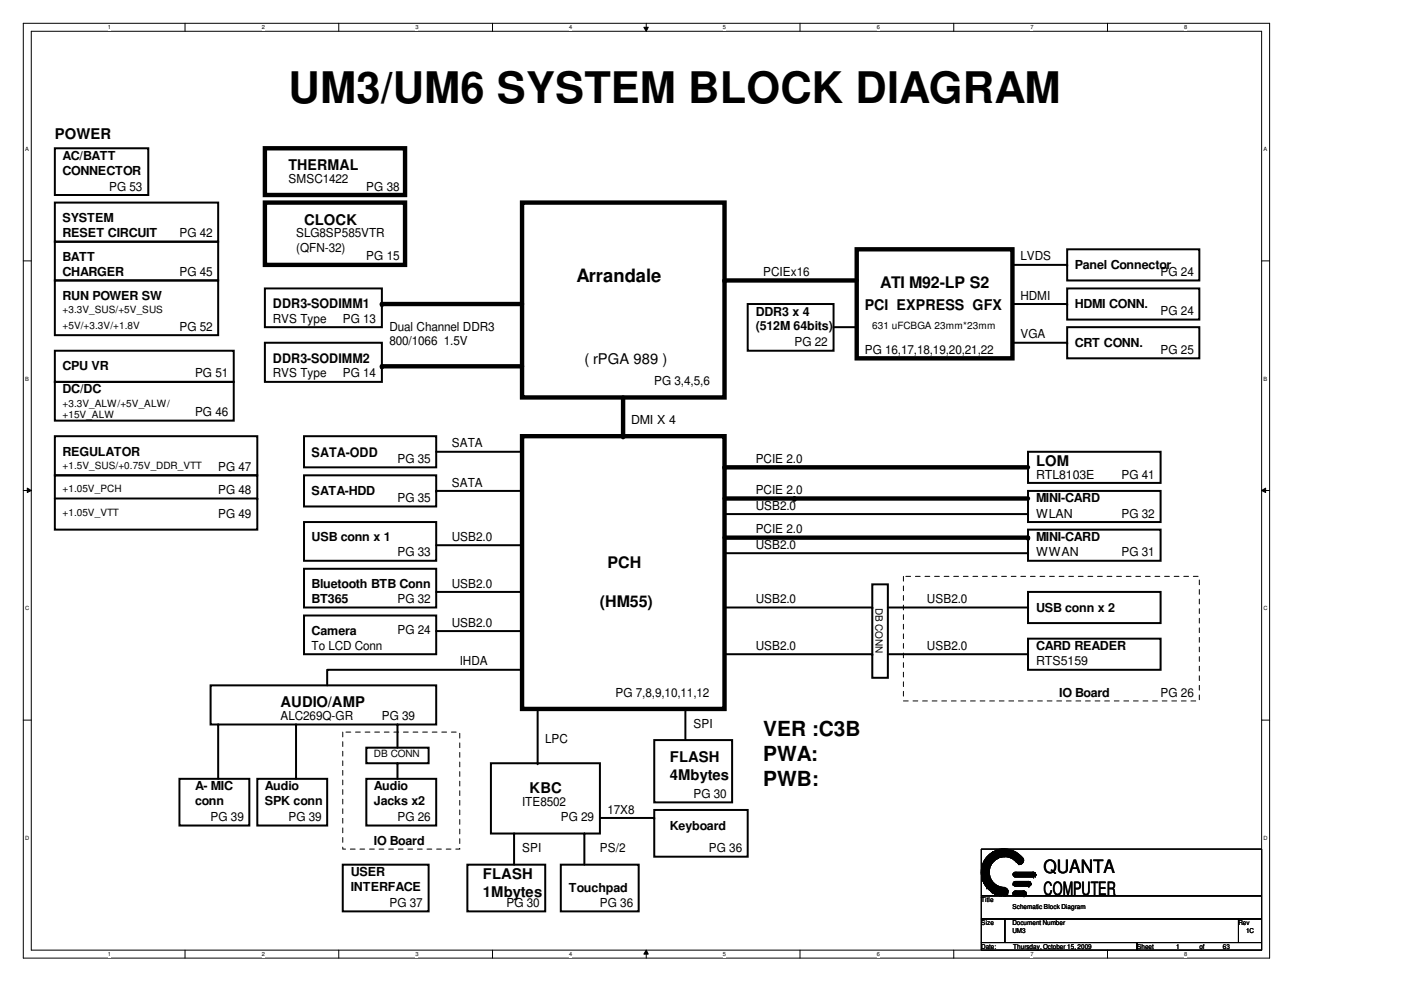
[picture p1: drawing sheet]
<svg xmlns="http://www.w3.org/2000/svg" width="297mm" height="210mm" viewBox="0 0 297 210" stroke-linecap="round" stroke-linejoin="round" font-family="sans-serif">
<path d="M4.9 4.9h264.3v198.2h-264.3zM6.6 6.6h260.9v194.9h-260.9z" fill="none" stroke="#000" stroke-width=".21"/>
<g fill="#fff">
<path d="M22.9 5.1h.6v1.4h-.6z"/>
<path d="M22.9 201.6h.6v1.4h-.6z"/>
</g>
<path d="M39.2 4.9v1.7M39.2 201.5v1.6" fill="none" stroke="#000" stroke-width=".21"/>
<g fill="#fff">
<path d="M55.5 5.1h.6v1.4h-.6z"/>
<path d="M55.5 201.6h.6v1.4h-.6z"/>
</g>
<path d="M71.8 4.9v1.7M71.8 201.5v1.6" fill="none" stroke="#000" stroke-width=".21"/>
<g fill="#fff">
<path d="M88.1 5.1h.6v1.4h-.6z"/>
<path d="M88.1 201.6h.6v1.4h-.6z"/>
</g>
<path d="M104.4 4.9v1.7M104.4 201.5v1.6" fill="none" stroke="#000" stroke-width=".21"/>
<g fill="#fff">
<path d="M120.7 5.1h.6v1.4h-.6z"/>
<path d="M120.7 201.6h.6v1.4h-.6z"/>
</g>
<path d="M136.5 5.8h.9l-.4 .8zM137 4.9v1.7M137 201.5l.4 .8h-.9zM137 201.5v1.6" fill="none" stroke="#000" stroke-width=".21"/>
<path d="M136.5 5.8h.9l-.4 .8zM137 201.5l.4 .8h-.9z" fill="#000"/>
<g fill="#fff">
<path d="M153.3 5.1h.6v1.4h-.6z"/>
<path d="M153.3 201.6h.6v1.4h-.6z"/>
</g>
<path d="M169.6 4.9v1.7M169.6 201.5v1.6" fill="none" stroke="#000" stroke-width=".21"/>
<g fill="#fff">
<path d="M185.9 5.1h.6v1.4h-.6z"/>
<path d="M185.9 201.6h.6v1.4h-.6z"/>
</g>
<path d="M202.2 4.9v1.7M202.2 201.5v1.6" fill="none" stroke="#000" stroke-width=".21"/>
<g fill="#fff">
<path d="M218.5 5.1h.6v1.4h-.6z"/>
<path d="M218.5 201.6h.6v1.4h-.6z"/>
</g>
<path d="M234.8 4.9v1.7M234.8 201.5v1.6" fill="none" stroke="#000" stroke-width=".21"/>
<g fill="#fff">
<path d="M251.1 5.1h.6v1.4h-.6z"/>
<path d="M251.1 201.6h.6v1.4h-.6z"/>
<path d="M5.4 30.9h.7v1.4h-.7z"/>
<path d="M267.9 30.9h.8v1.4h-.8z"/>
<path d="M5.4 79.6h.7v1.4h-.7z"/>
<path d="M267.9 79.6h.8v1.4h-.8z"/>
</g>
<path d="M4.9 55.3h1.7M267.5 55.3h1.7" fill="none" stroke="#000" stroke-width=".21"/>
<g fill="#fff">
<path d="M5.4 128.3h.7v1.4h-.7z"/>
<path d="M267.9 128.3h.8v1.4h-.8z"/>
</g>
<path d="M4.9 104h1.7M5.8 103.5l.8 .5-.8 .4zM267.5 104l.8-.5v.9zM267.5 104h1.7" fill="none" stroke="#000" stroke-width=".21"/>
<path d="M5.8 103.5l.8 .5-.8 .4zM267.5 104l.8-.5v.9z" fill="#000"/>
<g fill="#fff">
<path d="M5.4 177h.7v1.3h-.7z"/>
<path d="M267.9 177h.8v1.3h-.8z"/>
</g>
<g fill="none" stroke="#000" stroke-width=".21">
<path d="M4.9 152.7h1.7M267.5 152.7h1.7M208.1 180h59.4v9.9h-59.4zM208.1 189.9h59.4v4.9h-59.4zM208.1 194.8h4.9v5h-4.9zM208.1 199.8h33v1.7h-33zM208.2 186.1h.1M208.2 183.8v2.3M208.2 186.1l.2 .5M208.4 186.6h.1M208.4 183.3h.1M208.4 183.3v3.3"/>
<path d="M208.6 183h.1M208.6 187.1h.1M208.6 183l-.2 .3M208.6 183v4.1M208.6 187.1l.1 .1M208.7 187.2h.1M208.7 182.7h.1M208.7 182.7v4.5M208.9 182.3h.1M208.9 187.6h.1M208.9 182.3l-.2 .4M208.9 182.3v5.3"/>
<path d="M208.9 187.6l.2 .1M209.1 187.7h.1M209.1 182.1h.1M209.1 182.1v5.6M209.2 182h.1M209.2 188.2h.1M209.2 182l-.1 .1M209.2 182v6.2M209.4 181.8h.1M209.4 181.8v6.4M209.6 181.6h.1M209.6 188.4h.1"/>
<path d="M209.6 181.6l-.2 .2M209.6 181.6v6.8M209.7 188.4h.1M209.7 186h.1M209.7 184.1h.1M209.7 181.3v2.8M209.7 186v2.4M209.7 186l.1 .3M209.8 186.3h.1M209.8 188.6h.1M209.8 183.6h.1M209.8 181.3h.1"/>
<path d="M209.8 181.3v2.3M209.8 186.3v2.3M209.8 188.6l.2 .2M209.8 183.6l-.1 .5M210 188.8h.1M210 186.6h.1M210 181.1h.1M210 183.3h.1M210 181.1v2.2M210 186.6v2.2M210 186.6l.2 .3M210 181.1l-.2 .2"/>
<path d="M210.2 186.9h.1M210.2 188.9h.1M210.2 183.2h.1M210.2 181h.1M210.2 188.9l.1 .2M210.2 181v2.2M210.2 186.9v2M210.2 183.2l-.2 .1M210.3 189.1h.1M210.3 187.1h.1M210.3 180.8h.1M210.3 182.8h.1"/>
<path d="M210.3 180.8v2M210.3 187.1v2M210.3 187.1l.2 .1M210.3 180.8l-.1 .2M210.5 187.2h.1M210.5 189.3h.1M210.5 182.7h.1M210.5 180.6h.1M210.5 189.3h.2M210.5 180.6v2.1M210.5 187.2v2.1M210.5 182.7l-.2 .1"/>
<path d="M210.5 180.6h.2M210.7 189.3h.1M210.7 187.4h.1M210.7 180.6h.1M210.7 182.5h.1M210.7 187.4l.1 .2M210.7 180.6v1.9M210.7 187.4v1.9M210.8 187.6h.1M210.8 189.4h.1M210.8 182.3h.1M210.8 180.6h.1"/>
<path d="M210.8 189.4h.2M210.8 180.6v1.7M210.8 187.6v1.8M210.8 182.3l-.1 .2M211 189.4h.1M211 187.7h.1M211 180.5h.1M211 182.1h.1M211 187.7l.2 .2M211 180.5v1.6M211 187.7v1.7M211 180.5l-.2 .1"/>
<path d="M211.2 187.9h.1M211.2 189.4h.1M211.2 182h.1M211.2 180.5h.1M211.2 180.5v1.5M211.2 187.9v1.5M211.2 189.4l.2 .2M211.2 182l-.2 .1M211.4 189.6h.1M211.4 187.9h.1M211.4 180.3h.1M211.4 182h.1"/>
<path d="M211.4 180.3v1.7M211.4 187.9v1.7M211.4 187.9l.1 .2M211.4 180.3l-.2 .2M211.5 188.1h.1M211.5 189.6h.1M211.5 181.6h.1M211.5 180.3h.1M211.5 189.6h.2M211.5 180.3v1.3M211.5 188.1v1.5M211.5 181.6l.2 .2"/>
<path d="M211.7 181.6a3.7 3.7 0 0 1 4.3 1.7M211.7 181.5a3.8 3.8 0 0 1 4.5 1.8M211.7 181.3a3.9 3.9 0 0 1 4.5 1.7M211.7 181.1a4 4 0 0 1 4.7 2.1M211.7 181a4.1 4.1 0 0 1 4.9 2.2M211.7 180.8a4.4 4.4 0 0 1 5 2M211.7 180.6a4.5 4.5 0 0 1 5.2 2.2M211.7 180.3a4.7 4.7 0 0 1 5.3 2.2M211.7 189.6h.1M211.7 188.2h.1M211.7 180.1h.1M211.7 181.8h.1"/>
<path d="M211.7 180.1v1.7M211.7 188.1v1.5M211.7 188.2h.2M211.7 180.1l-.2 .2M211.8 180.4l.3-.1a4.7 4.7 0 0 1 4.8 2.4M211.9 188.2h.1M211.9 189.6h.1M211.9 189.8h.1M211.9 180.3h.1M211.9 189.8h.3M211.9 180.3v1.3M211.9 188.2v1.4"/>
<path d="M212 189.6h.1M212 188.2h.1M212 188.2h.2M212 188.2v1.4M212.2 188.2h.1M212.2 189.8h.1M212.2 188.2v1.6M212.4 188.2h.1M212.4 189.8h.1M212.4 188.2l-.5 1.6M212.4 188.2v1.6M212.5 189.6h.1"/>
<path d="M212.5 188.2h.1M212.5 189.6l-.1 .2M212.5 188.2v1.4M212.5 188.2l.2 .4M212.7 188.6h.1M212.7 189.8h.1M212.7 189.8h.2M212.7 188.6v1.2M212.9 189.8h.1M212.9 188.4h.1M212.9 188.4v1.4M213 194.8h49.6v5h-49.6z"/>
<path d="M213 180a4.7 4.7 0 0 1 3.8 1.9M213 180a4.9 4.9 0 0 0-4.9 4.9 4.9 4.9 0 0 0 4.9 5M213 181.6l1.4 .3 1.1 .9M213 181.6a3.3 3.3 0 0 0-3.3 3.3 3.3 3.3 0 0 0 3.3 3.3M213 180l-1.6 .2M213 188.4h.1M213 189.8h.1M213 181.6l-1.2 .2M213 188.4v1.4M213.1 189.8h.1M213.1 188.4h.1M213.1 188.4h.2"/>
<path d="M213.1 188.4v1.4M213.3 188.4h.1M213.3 189.8h.1M213.3 188.4v1.4M213.5 189.6h.1M213.5 188.6h.1M213.5 189.6l-.2 .2M213.5 188.6v1M213.5 188.6l.1 .2M213.6 188.8h.1M213.6 189.4h.1M213.6 188.8v.6"/>
<path d="M214.8 185.3h.1M214.8 185.4h.1M214.8 187.4h.1M214.8 187.6h.1M214.8 189.3h.1M214.8 189.4h.1M214.8 189.6h.1M214.8 185.3h4.7M214.8 185.3v.1M214.8 189.3v.1M214.8 185.4h4.9M214.8 187.4h3.8"/>
<path d="M214.8 187.6h3.7M214.8 187.6l.4 .1M214.8 189.3h2.7M214.8 189.4h2.8M214.8 189.6h2.7M214.8 189.6l.4 .2M215 185.6h.1M215 187.2h.1M215 185.1h4.5M215 185.6h4.5M215 185.6l.2 .2M215 187.1h3.5"/>
<path d="M215 187.2h3.5M215 187.2l-.2 .2M215 189.1h2.5M215.2 185.8h.1M215.2 187.7h.1M215.2 189.8h.1M215.2 185.8h4.3M215.2 187.7h3.1M215.2 189.8h2.3M215.3 188.9h1.8M215.3 189.9h1.8M215.3 187.9h2.8"/>
<path d="M215.3 186.9h2.8M215.3 186h3.8M215.3 184.9h3.8M217.1 188.9h.1M217.1 189.9h.1M217.3 189.1h.1M217.5 189.1h.1M217.5 189.3h.1M217.5 189.6h.1M217.5 189.8h.1M217.5 189.1v.2M217.6 189.4h.1"/>
<path d="M217.6 189.4l-.1 .2M218.1 187.9h.1M218.1 186.9h.1M218.3 187.7h.1M218.5 187.1h.1M218.5 187.2h.1M218.5 187.6h.1M218.5 187.1v.1M218.6 187.4h.1M218.6 187.4l-.1 .2M219.1 186h.1M219.1 184.9h.1"/>
<path d="M219.5 185.1h.1M219.5 185.3h.1M219.5 185.6h.1M219.5 185.8h.1M219.5 185.1v.2M219.7 185.4h.1M219.7 185.4l-.2 .2M241.1 199.8h26.4v1.7h-26.4zM262.6 194.8h4.9v5h-4.9z"/>
<circle cx="213" cy="189" r=".77"/>
<circle cx="215.3" cy="187.3" r=".48"/>
<circle cx="215.3" cy="189.4" r=".48"/>
<circle cx="215.3" cy="185.4" r=".48"/>
<circle cx="216.3" cy="182.4" r=".77"/>
<circle cx="217.1" cy="189.4" r=".48"/>
<circle cx="218.1" cy="187.3" r=".48"/>
<circle cx="219.1" cy="185.4" r=".48"/>
</g>
<g fill="none" stroke="#000" stroke-width=".42">
<path d="M11.6 31.4h19.8v9.9h-19.8zM11.6 43h34.7v8.3h-34.7zM11.6 51.3h34.7v8.2h-34.7zM11.6 59.5h34.7v11.6h-34.7zM214.7 56.2h11.6M226.3 52.9h28v6.6h-28zM11.6 74.4h38v6.6h-38zM56.2 61.2h24.8v8.2h-24.8zM56.2 72.7h24.8v8.3h-24.8zM158.5 64.5h18.2v9.9h-18.2zM176.7 69.4h4.9M214.7 64.5h11.6"/>
<path d="M214.7 72.7h11.6M226.3 69.4h28v6.6h-28zM226.3 61.2h28v6.6h-28zM11.6 81h38v8.2h-38zM11.6 92.5h43v8.3h-43zM64.5 92.5h28v6.6h-28zM92.5 95.8h18.2M218 95.8h28.1v6.6h-28.1zM11.6 100.8h43v11.5h-43zM11.6 105.7h43M64.5 100.8h28v6.6h-28zM64.5 110.7h28v8.2h-28z"/>
<path d="M92.5 104.1h18.2M92.5 115.6h18.2M153.6 117.3h64.4M153.6 109h64.4M218 112.3h28.1v6.6h-28.1zM218 104.1h28.1v6.6h-28.1zM64.5 120.6h28v8.2h-28zM64.5 130.5h28v8.2h-28zM92.5 125.5h18.2M92.5 133.8h18.2M153.6 138.7h31.3M153.6 128.8h31.3"/>
<path d="M184.9 123.9h3.3v19.8h-3.3zM188.2 138.7h29.8M188.2 128.8h29.8M218 135.4h28.1v6.6h-28.1zM218 125.5h28.1v6.6h-28.1zM44.6 145.3h47.9v8.3h-47.9zM46.3 153.6v11.5M62.8 153.6v11.5M77.7 158.5h13.2v3.3h-13.2zM84.3 153.6v4.9M110.7 142h-41.3v3.3M114 150.3v11.5"/>
<path d="M138.7 156.9h16.5v13.2h-16.5zM145.3 150.3v6.6M38 165.1h14.9v9.9h-14.9zM54.6 165.1h14.8v9.9h-14.8zM77.7 165.1h14.8v9.9h-14.8zM84.3 161.8v3.3M104.1 161.8h23.1v14.9h-23.1zM109 176.7v6.6M123.9 176.7v6.6M127.2 173.4h11.5M138.7 171.7h19.8v9.9h-19.8zM72.7 183.3h18.2v9.9h-18.2z"/>
<path d="M99.1 183.3h16.5v9.9h-16.5zM118.9 183.3h16.5v9.9h-16.5z"/>
</g>
<g fill="#000">
<circle cx="153.6" cy="59.5" r=".47"/>
<circle cx="226.3" cy="56.2" r=".21"/>
<circle cx="81" cy="64.5" r=".47"/>
<circle cx="81" cy="77.7" r=".47"/>
<circle cx="181.6" cy="69.4" r=".21"/>
<circle cx="226.3" cy="72.7" r=".21"/>
<circle cx="226.3" cy="64.5" r=".21"/>
<circle cx="110.7" cy="95.8" r=".21"/>
<circle cx="132.1" cy="92.5" r=".47"/>
<circle cx="153.6" cy="99.1" r=".47"/>
<circle cx="54.6" cy="105.7" r=".21"/>
<circle cx="92.5" cy="104.1" r=".21"/>
<circle cx="110.7" cy="115.6" r=".21"/>
<circle cx="168.4" cy="105.7" r=".47"/>
<circle cx="218" cy="114" r=".47"/>
<circle cx="218" cy="117.3" r=".21"/>
<circle cx="218" cy="109" r=".21"/>
<circle cx="110.7" cy="125.5" r=".21"/>
<circle cx="110.7" cy="133.8" r=".21"/>
<circle cx="184.9" cy="128.8" r=".21"/>
<circle cx="184.9" cy="138.7" r=".21"/>
<circle cx="218" cy="138.7" r=".21"/>
<circle cx="218" cy="128.8" r=".21"/>
<circle cx="46.3" cy="153.6" r=".21"/>
<circle cx="62.8" cy="153.6" r=".21"/>
<circle cx="84.3" cy="153.6" r=".21"/>
<circle cx="145.3" cy="150.3" r=".21"/>
<circle cx="84.3" cy="161.8" r=".21"/>
<circle cx="109" cy="176.7" r=".21"/>
<circle cx="114" cy="161.8" r=".21"/>
<circle cx="123.9" cy="176.7" r=".21"/>
<circle cx="138.7" cy="173.4" r=".21"/>
</g>
<path d="M56.2 31.4h29.7v9.9h-29.7zM56.2 43h29.7v13.2h-29.7zM110.7 43h42.9v41.3h-42.9zM153.6 59.5h28M181.6 52.9h33.1v23.1h-33.1zM81 77.7h29.7M81 64.5h29.7M110.7 92.5h42.9v57.8h-42.9zM132.1 84.3v8.2M153.6 99.1h64.4M153.6 114h64.4M153.6 105.7h64.4" fill="none" stroke="#000" stroke-width=".93"/>
<path d="M191.5 122.2h62.8v26.4h-62.8zM72.7 155.2h24.8v24.8h-24.8z" fill="none" stroke="#000" stroke-width=".21" stroke-dasharray="1 1 1 1 1 1 1 1"/>
<text font-size="9.2" x="61.2" y="21.8">UM3/UM6 SYSTEM BLOCK DIAGRAM</text>
<g font-size="4.4">
<text x="161.8" y="156.1">VER :C3B</text>
<text x="161.8" y="161.4">PWA:</text>
<text x="161.8" y="166.7">PWB:</text>
</g>
<g font-size="3.9">
<text x="122.2" y="59.8">Arrandale</text>
<text x="221.3" y="185.2">QUANTA</text>
<text x="221.3" y="189.8">COMPUTER</text>
</g>
<g font-size="3.4">
<text x="186.6" y="61">ATI M92-LP S2</text>
<text x="128.8" y="120.4">PCH</text>
<text x="127.2" y="128.6">(HM55)</text>
</g>
<g font-size="3.1">
<text x="11.6" y="29.4">POWER</text>
<text x="61.2" y="36">THERMAL</text>
<text x="64.5" y="47.6">CLOCK</text>
<text x="183.3" y="65.7">PCI EXPRESS GFX</text>
<text x="123.9" y="77.2">( rPGA 989 )</text>
<text x="219.7" y="98.7">LOM</text>
<text x="59.5" y="150">AUDIO/AMP</text>
<text x="142" y="161.5">FLASH</text>
<text x="142" y="165.3">4Mbytes</text>
<text x="112.3" y="168.1">KBC</text>
<text x="102.4" y="186.3">FLASH</text>
<text x="102.4" y="190.1">1Mbytes</text>
</g>
<g font-size="2.8">
<text x="57.9" y="65.4">DDR3-SODIMM1</text>
<text x="57.9" y="77">DDR3-SODIMM2</text>
<text x="66.1" y="96.8">SATA-ODD</text>
</g>
<g font-size="2.6">
<text x="13.2" y="33.9">AC/BATT</text>
<text x="13.2" y="37">CONNECTOR</text>
<text x="23.1" y="40.4">PG 53</text>
<text x="61.2" y="38.7">SMSC1422</text>
<text x="77.7" y="40.4">PG 38</text>
<text x="13.2" y="47.1">SYSTEM</text>
<text x="13.2" y="50.2">RESET CIRCUIT</text>
<text x="38" y="50.3">PG 42</text>
<text x="62.8" y="50.3">SLG8SP585VTR</text>
<text x="62.8" y="53.4">(QFN-32)</text>
<text x="13.2" y="55.3">BATT</text>
<text x="13.2" y="58.4">CHARGER</text>
<text x="38" y="58.5">PG 45</text>
<text x="77.7" y="55.2">PG 15</text>
<text x="161.8" y="58.5">PCIEx16</text>
<text x="216.4" y="55.2">LVDS</text>
<text x="227.9" y="57">Panel Connector</text>
<text x="246.1" y="58.5">PG 24</text>
<text x="13.2" y="63.6">RUN POWER SW</text>
<text x="216.4" y="63.5">HDMI</text>
<text x="227.9" y="65.2">HDMI CONN.</text>
<text x="38" y="70.1">PG 52</text>
<text x="57.9" y="68.4">RVS Type</text>
<text x="72.7" y="68.4">PG 13</text>
<text x="82.6" y="70.1">Dual Channel DDR3</text>
<text x="160.2" y="66.9">DDR3 x 4</text>
<text x="160.2" y="70">(512M 64bits)</text>
<text x="216.4" y="71.7">VGA</text>
<text x="246.1" y="66.8">PG 24</text>
<text x="82.6" y="73.2">800/1066</text>
<text x="94.1" y="73.2">1.5V</text>
<text x="168.4" y="73.4">PG 22</text>
<text x="183.3" y="75">PG 16,17,18,19,20,21,22</text>
<text x="227.9" y="73.5">CRT CONN.</text>
<text x="246.1" y="75">PG 25</text>
<text x="13.2" y="78.4">CPU VR</text>
<text x="13.2" y="83.4">DC/DC</text>
<text x="41.3" y="80">PG 51</text>
<text x="57.9" y="80">RVS Type</text>
<text x="72.7" y="80">PG 14</text>
<text x="138.7" y="81.6">PG 3,4,5,6</text>
<text x="41.3" y="88.3">PG 46</text>
<text x="133.8" y="89.9">DMI X 4</text>
<text x="95.8" y="94.9">SATA</text>
<text x="13.2" y="96.6">REGULATOR</text>
<text x="46.3" y="99.9">PG 47</text>
<text x="84.3" y="98.2">PG 35</text>
<text x="160.2" y="98.2">PCIE 2.0</text>
<text x="219.7" y="101.5">RTL8103E</text>
<text x="237.8" y="101.5">PG 41</text>
<text x="46.3" y="104.8">PG 48</text>
<text x="66.1" y="104.8">SATA-HDD</text>
<text x="84.3" y="106.5">PG 35</text>
<text x="95.8" y="103.2">SATA</text>
<text x="160.2" y="104.8">PCIE 2.0</text>
<text x="219.7" y="106.5">MINI-CARD</text>
<text x="46.3" y="109.8">PG 49</text>
<text x="160.2" y="113.1">PCIE 2.0</text>
<text x="160.2" y="108.1">USB2.0</text>
<text x="219.7" y="109.8">WLAN</text>
<text x="237.8" y="109.8">PG 32</text>
<text x="66.1" y="114.8">USB conn x 1</text>
<text x="84.3" y="118">PG 33</text>
<text x="95.8" y="114.7">USB2.0</text>
<text x="160.2" y="116.4">USB2.0</text>
<text x="219.7" y="114.8">MINI-CARD</text>
<text x="219.7" y="118">WWAN</text>
<text x="237.8" y="118">PG 31</text>
<text x="66.1" y="124.7">Bluetooth BTB Conn</text>
<text x="95.8" y="124.6">USB2.0</text>
<text x="66.1" y="127.8">BT365</text>
<text x="84.3" y="127.9">PG 32</text>
<text x="160.2" y="127.9">USB2.0</text>
<text x="196.5" y="127.9">USB2.0</text>
<text x="219.7" y="129.7">USB conn x 2</text>
<text x="66.1" y="134.6">Camera</text>
<text x="66.1" y="137.8">To LCD Conn</text>
<text x="84.3" y="134.5">PG 24</text>
<text x="95.8" y="132.9">USB2.0</text>
<text x="160.2" y="137.8">USB2.0</text>
<text x="196.5" y="137.8">USB2.0</text>
<text x="219.7" y="137.9">CARD READER</text>
<text x="97.5" y="141.1">IHDA</text>
<text x="219.7" y="141.1">RTS5159</text>
<text x="130.5" y="147.7">PG 7,8,9,10,11,12</text>
<text x="224.6" y="147.8">IO Board</text>
<text x="246.1" y="147.7">PG 26</text>
<text x="59.5" y="152.7">ALC269Q-GR</text>
<text x="81" y="152.7">PG 39</text>
<text x="147" y="154.3">SPI</text>
<text x="115.6" y="157.6">LPC</text>
<text x="41.3" y="167.6">A- MIC</text>
<text x="56.2" y="167.6">Audio</text>
<text x="79.3" y="167.6">Audio</text>
<text x="41.3" y="170.7">conn</text>
<text x="56.2" y="170.7">SPK conn</text>
<text x="79.3" y="170.7">Jacks x2</text>
<text x="110.7" y="170.8">ITE8502</text>
<text x="128.8" y="172.5">17X8</text>
<text x="147" y="169.2">PG 30</text>
<text x="44.6" y="174.1">PG 39</text>
<text x="61.2" y="174.1">PG 39</text>
<text x="79.3" y="179.2">IO Board</text>
<text x="84.3" y="174.1">PG 26</text>
<text x="118.9" y="174.1">PG 29</text>
<text x="142" y="175.9">Keyboard</text>
<text x="74.4" y="185.8">USER</text>
<text x="110.7" y="180.7">SPI</text>
<text x="127.2" y="180.7">PS/2</text>
<text x="150.3" y="180.7">PG 36</text>
<text x="74.4" y="188.9">INTERFACE</text>
<text x="120.6" y="189.1">Touchpad</text>
<text x="82.6" y="192.3">PG 37</text>
<text x="107.4" y="192.3">PG 30</text>
<text x="127.2" y="192.3">PG 36</text>
</g>
<g font-size="2.1">
<text x="13.2" y="69.7">+5V/+3.3V/+1.8V</text>
<text x="13.2" y="66.4">+3.3V_SUS/+5V_SUS</text>
<text x="184.9" y="69.7">631 uFCBGA 23mm*23mm</text>
<text x="13.2" y="86.2">+3.3V_ALW/+5V_ALW/</text>
<text x="13.2" y="88.7">+15V_ALW</text>
<text x="13.2" y="99.4">+1.5V_SUS/+0.75V_DDR_VTT</text>
<text x="13.2" y="104.3">+1.05V_PCH</text>
<text x="13.2" y="109.3">+1.05V_VTT</text>
<text x="185.6" y="128.8" transform="rotate(90 185.6 128.8)">DB CONN</text>
<text x="79.3" y="160.5">DB CONN</text>
</g>
<g font-size="1.4">
<text x="208.1" y="191.2">Title</text>
<text x="208.1" y="196.1">Size</text>
<text x="214.7" y="197.8">UM3</text>
<text x="214.7" y="196.1">Document Number</text>
<text x="214.7" y="192.8">Schematic Block Diagram</text>
<text x="262.6" y="196.1">Rev</text>
<text x="264.2" y="197.8">1C</text>
<text x="208.1" y="201.1">Date:</text>
<text x="214.8" y="201.1">Thursday, October 15, 2009</text>
<text x="241.1" y="201.1">Sheet</text>
<text x="249.4" y="201.1">1</text>
<text x="254.3" y="201.1">of</text>
<text x="259.3" y="201.1">63</text>
</g>
<g font-size="1.2">
<text x="22.9" y="6.2">1</text>
<text x="55.5" y="6.2">2</text>
<text x="88.1" y="6.2">3</text>
<text x="120.7" y="6.2">4</text>
<text x="153.3" y="6.2">5</text>
<text x="185.9" y="6.2">6</text>
<text x="218.5" y="6.2">7</text>
<text x="251.1" y="6.2">8</text>
<text x="5.4" y="32">A</text>
<text x="267.9" y="32">A</text>
<text x="5.4" y="80.7">B</text>
<text x="267.9" y="80.7">B</text>
<text x="5.4" y="129.4">C</text>
<text x="267.9" y="129.4">C</text>
<text x="5.4" y="178.1">D</text>
<text x="267.9" y="178.1">D</text>
<text x="22.9" y="202.7">1</text>
<text x="55.5" y="202.7">2</text>
<text x="88.1" y="202.7">3</text>
<text x="120.7" y="202.7">4</text>
<text x="153.3" y="202.7">5</text>
<text x="185.9" y="202.7">6</text>
<text x="218.5" y="202.7">7</text>
<text x="251.1" y="202.7">8</text>
</g>
</svg>
